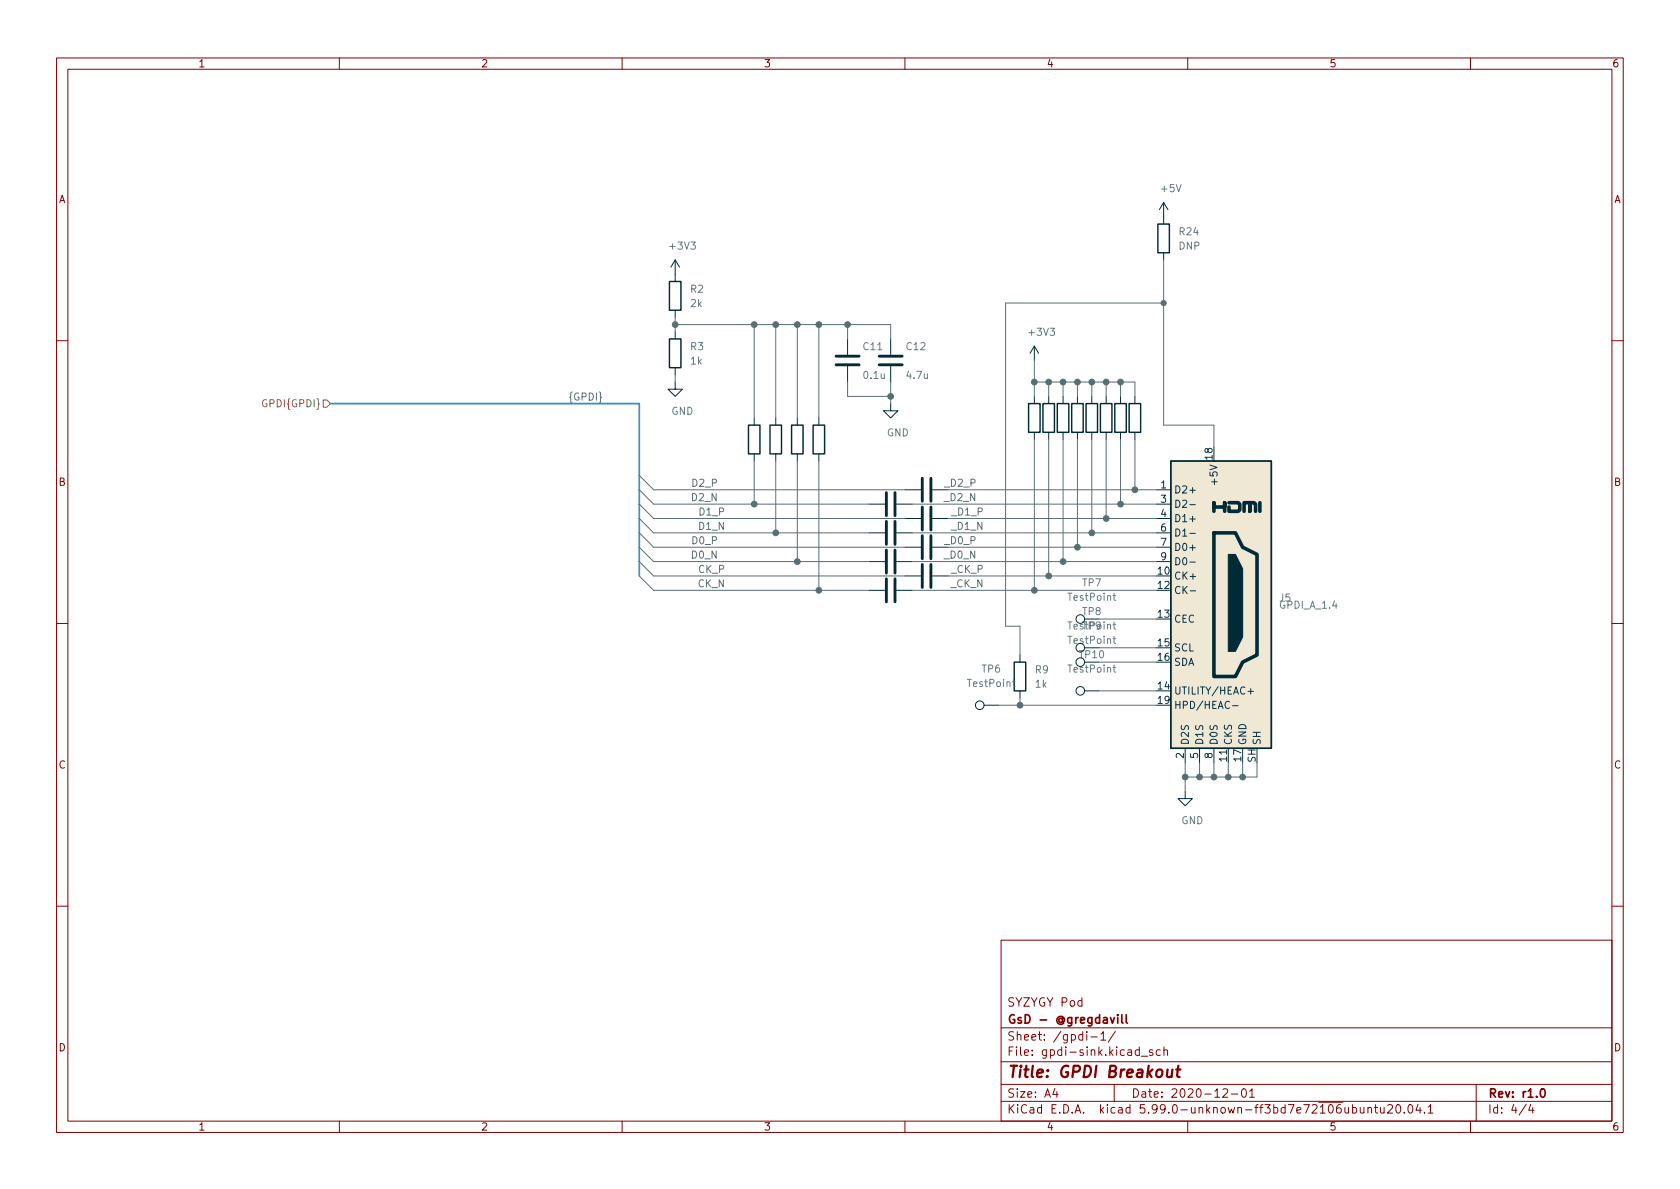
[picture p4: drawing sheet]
<svg xmlns="http://www.w3.org/2000/svg" width="297mm" height="210mm" viewBox="0 0 297 210" stroke-linecap="round" stroke-linejoin="round" font-family="sans-serif">
<g fill="none" stroke="#840000" stroke-width=".18">
<path d="M10 10.2h277v190.1h-277zM12 12.2h273v186.1h-273zM60 10.2v2M110 10.2v2M160 10.2v2M210 10.2v2M260 10.2v2M10 60.2h2M285 60.2h2M10 110.2h2M285 110.2h2M10 160.2h2"/>
<path d="M177 166.3h108v32h-108zM285 160.2h2M60 198.3v2M110 198.3v2M160 198.3v2M177 194.8h108M177 191.8h108M177 187.8h108M177 181.8h108M186.5 192.5l-.4 1h1M186.9 193v1M192.9 183.4h1.1"/>
<path d="M194.6 182.9l.5-.5v1.5M194.6 183.9h.9M197 191.8v3M197.2 182.4l-1.3 1.9M201.4 185.7l-.4-.1-.3 .3v.4l.2 .3h.5M201.4 185.1v1.5M201.8 186.8h1.1M203.8 185.7l-.4-.1-.2 .2 .1 .3 .5 .1v.4h-.6M205.1 185.7l-.4-.1-.3 .3v.4l.2 .3h.5M205.8 185.8l.2-.2 .4 .1v.9M205.8 185.1v1.5M210 198.3v2"/>
<path d="M216.2 192.7l.6-.2 .2 .2 .1 .3-1 1h1M217.7 193.5h1.2M219.7 192.6l.2-.1a.81 .81 0 0 1 .5 .7 .81 .81 0 0 1-.3 .8h-.1a.81 .81 0 0 1-.6-.6 .81 .81 0 0 1 .3-.8zM220.9 193l.5-.5v1.5M220.9 194h.9M241.9 196l.2-.2 .3 .1 .1 .9M241.9 195.8v1M243 195.8h.6M243.2 195.3v1.3l.4 .2M244.1 195.8v1h.4l.2-.1M244.7 195.8v1M245.4 195.5l.5-.2 .2 .2 .1 .3-.9 1h.9"/>
<path d="M247 195.4l.1-.1a.81 .81 0 0 1 .6 .7 .81 .81 0 0 1-.3 .8h-.1a.81 .81 0 0 1-.6-.6 .81 .81 0 0 1 .3-.8zM248.3 196.7v.1M249.1 195.4l.2-.1a.81 .81 0 0 1 .6 .7 .81 .81 0 0 1-.3 .8h-.2a.81 .81 0 0 1-.5-.6 .81 .81 0 0 1 .2-.8zM250.7 195.3l-.3 1h.9M251.1 195.8v1M251.9 196.7v.1M252.5 195.8l.4-.5v1.5M252.5 196.8h.9M260 198.3v2M261 191.8v6.5M269.9 195.3l-1.3 1.9M270.6 195.3l-.3 1h.9"/>
<path d="M271 195.8v1"/>
</g>
<path d="M196.3 179.9l.4 1 .4-1M197.6 179.4v.2M197.6 179.9v1M198.3 179.4v1.3l.3 .2M199.1 179.4v1.3l.2 .2M272.6 192.6l.1-.1a.81 .81 0 0 1 .6 .7 .81 .81 0 0 1-.3 .8h-.2a.82 .82 0 0 1-.5-.6 .82 .82 0 0 1 .3-.8z" fill="none" stroke="#840000" stroke-width=".3"/>
<path d="M206.4 189.1v1.3a.57 .57 0 0 0 .8-.1M207.3 189.1l-.2 1.4M208 189.1h.7M208.3 188.5l-.2 1.7 .1 .2 .4 .1" fill="none" stroke="#840000" stroke-width=".4"/>
<g fill="none" stroke="#002b36" stroke-width=".18">
<path d="M205.7 35.8l-.7 1.3M205.7 35.8v3.8M205.7 35.8l.8 1.3M119.4 46v3.8M119.4 54.9v1.2M119.4 58.7v1.2M119.4 46l-.8 1.2M119.4 46l.7 1.2M149.9 59.9v2.8M157.5 59.9v2.8M205.7 44.7v1.3M119.4 67.6v1.2h1.2l-1.2 1.3-1.3-1.3h1.3"/>
<path d="M119.4 65v1.3M133.3 73.9v1.3M137.2 73.9v1.3M141 73.9v1.3M144.8 73.9v1.3M149.9 64.8v2.8M157.5 71.4v1.2h1.2l-1.2 1.3-1.3-1.3h1.3M157.5 64.8v2.8M182.9 61.2v2.5M182.9 70.1v1.3M182.9 76.4v1.3M182.9 61.2l-.8 1.3"/>
<path d="M182.9 61.2l.7 1.3M185.4 70.1v1.3M185.4 76.4v1.3M188 70.1v1.3M188 76.4v1.3M190.5 70.1v1.3M190.5 76.4v1.3M193 70.1v1.3M193 76.4v1.3M195.6 70.1v1.3M195.6 76.4v1.3M198.1 70.1v1.3"/>
<path d="M198.1 76.4v1.3M200.7 70.1v1.3M200.7 76.4v1.3M133.3 80.3v1.2M137.2 80.3v1.2M141 80.3v1.2M144.8 80.3v1.2M153.7 94.2h2.8M153.7 89.1h2.8M153.7 99.3h2.8M158.5 94.2h2.8M158.5 89.1h2.8"/>
<path d="M158.5 99.3h2.8M160 86.6h2.8M160 91.7h2.8M160 96.8h2.8M164.8 86.6h2.8M164.8 91.7h2.8M164.8 96.8h2.8M204.5 86.6h2.5M204.5 94.2h2.5M204.5 89.1h2.5M204.5 91.7h2.5M204.5 96.8h2.5"/>
<path d="M204.5 99.3h2.5M153.7 104.4h2.8M158.5 104.4h2.8M160 101.8h2.8M164.8 101.8h2.8M180.3 115.8v1.3M174 124.7h2.5M180.3 122.2v1.2M191.8 122.2h2.5M209.5 139.9v1.3h1.3l-1.3 1.3-1.2-1.3h1.2M209.5 132.3v2.6M212.1 132.3v2.6"/>
<path d="M214.6 132.3v2.6M217.2 132.3v2.6"/>
<circle cx="191" cy="109.5" r=".76"/>
<circle cx="191" cy="117.1" r=".76"/>
<circle cx="191" cy="114.5" r=".76"/>
<circle cx="173.2" cy="124.7" r=".76"/>
<circle cx="191" cy="122.2" r=".76"/>
</g>
<path d="M196.8 118h.5M196.8 112.9h.5M196.8 105.3h.5M196.8 110.4h.5M197 117.6v1.1l.3 .2M197 112.5v1.1l.3 .2M197 104.9v1.1l.3 .2M197 110v1.1l.3 .1M179 120.6h.5M179.2 120.1v1.1l.3 .2" fill="none" stroke="#657b83" stroke-width=".18"/>
<g fill="none" stroke="#002b36" stroke-width=".25">
<path d="M204.7 39.6h2.1v5.1h-2.1zM118.4 59.9h2v5.1h-2zM118.4 49.8h2v5.1h-2zM132.3 75.2h2.1v5.1h-2.1zM136.1 75.2h2.1v5.1h-2.1zM140 75.2h2v5.1h-2zM143.8 75.2h2v5.1h-2zM181.9 71.4h2v5h-2zM184.4 71.4h2v5h-2zM186.9 71.4h2.1v5h-2.1zM189.5 71.4h2v5h-2zM192 71.4h2.1v5h-2.1z"/>
<path d="M194.6 71.4h2v5h-2zM197.1 71.4h2v5h-2zM199.6 71.4h2.1v5h-2.1zM207 81.5h17.8v50.8h-17.8zM179.3 117.1h2.1v5.1h-2.1z"/>
</g>
<g fill="none" stroke="#002b36" stroke-width=".51">
<path d="M147.8 64.5h4.1M147.8 63h4.1M155.4 64.5h4.1M155.4 63h4.1M156.7 87.1v4.1M156.7 92.2v4.1M156.7 97.3v4M158.2 87.1v4.1M158.2 92.2v4.1M158.2 97.3v4M163.1 84.6v4M163.1 89.7v4"/>
<path d="M163.1 94.7v4.1M163.1 99.8v4.1M164.6 84.6v4M164.6 89.7v4M164.6 94.7v4.1M164.6 99.8v4.1M156.7 102.4v4M158.2 102.4v4"/>
</g>
<path d="M207 81.5h17.8v50.8h-17.8z" fill="#eee8d5" stroke="#eee8d5" stroke-width=".18"/>
<path d="M214.6 90.4v-1.5v.8h1.9v-.8v1.5M214.6 94.2h3.8l1.3 2.6 2.5 1.2v17.8l-2.5 1.3-1.3 2.5h-3.8zM217.3 88.9h1.6l.3 .2v1.1l-.3 .2h-1.6v-.7M220 90.4v-1.5h1v1.5v-1.5h.7l.3 .2v1.3M222.8 88.9v1.5" fill="none" stroke="#002b36" stroke-width=".63"/>
<path d="M217.2 98h1.2l1.3 2.6v12l-1.3 2.6h-1.2z" fill="#002b36" stroke="#002b36" stroke-width=".18"/>
<path d="M210.4 89.2h.9M210.4 94.3h.9M210.4 99.4h.9M210.4 104.5h1M217.9 124.8h1M220.7 122.3h.9M221.1 121.8v.9" fill="none" stroke="#073642" stroke-width=".18"/>
<path d="M57.1 70.7h.7l.6 .7-.6 .6h-.7z" fill="none" stroke="#859900" stroke-width=".18"/>
<path d="M58.4 71.4h54.6v30.4" fill="none" stroke="#268bd2" stroke-width=".3"/>
<g fill="none" stroke="#586e75" stroke-width=".18">
<path d="M119.4 56.1v2.6M119.4 57.4h38.1v2.5M133.3 57.4v16.5M137.2 57.4v16.5M141 57.4v16.5M144.8 57.4v16.5M149.9 57.4v2.5M205.7 46v29.2h8.9v3.8M205.7 53.6h-27.9v57.1h2.5v5.1M119.4 66.3v1.3M149.9 67.6v2.5h7.6M157.5 67.6v3.8"/>
<path d="M182.9 67.6h17.8v2.5M182.9 63.7v6.4M182.9 77.7v26.7M185.4 67.6v2.5M185.4 77.7v24.1M188 67.6v2.5M188 77.7v21.6M190.5 67.6v2.5M190.5 77.7v19.1M193 67.6v2.5M193 77.7v16.5M195.6 67.6v2.5"/>
<path d="M195.6 77.7v14M198.1 67.6v2.5M198.1 77.7v11.4M200.7 77.7v8.9M113 94.2l2.6 2.6h44.4M113 99.3l2.6 2.5h44.4M113 96.8l2.6 2.5h38.1M113 91.7l2.6 2.5h38.1M113 86.6l2.6 2.5h38.1M113 84.1l2.6 2.5h44.4M113 89.1l2.6 2.6h44.4M133.3 81.5v7.6"/>
<path d="M137.2 81.5v12.7M141 81.5v17.8M144.8 81.5v22.9M161.3 99.3h43.2M161.3 94.2h43.2M161.3 89.1h43.2M167.6 96.8h36.9M167.6 86.6h36.9M167.6 91.7h36.9M113 101.8l2.6 2.6h38.1M161.3 104.4h43.2M167.6 101.8h36.9"/>
<path d="M194.3 117.1h10.2M194.3 114.5h10.2M194.3 109.5h10.2M176.5 124.7h28M180.3 123.4v1.3M194.3 122.2h10.2M209.5 134.9v5M212.1 134.9v2.5M214.6 134.9v2.5M217.2 134.9v2.5M219.7 134.9v2.5M222.2 134.9v2.5h-12.7"/>
</g>
<g fill="#586e75" stroke="#586e75" stroke-width=".18">
<circle cx="190.5" cy="67.6" r=".51"/>
<circle cx="188" cy="67.6" r=".51"/>
<circle cx="182.9" cy="67.6" r=".51"/>
<circle cx="185.4" cy="67.6" r=".51"/>
<circle cx="193" cy="67.6" r=".51"/>
<circle cx="205.7" cy="53.6" r=".46"/>
<circle cx="133.4" cy="89.1" r=".51"/>
<circle cx="137.2" cy="94.2" r=".51"/>
<circle cx="141" cy="99.3" r=".51"/>
<circle cx="144.8" cy="104.4" r=".51"/>
<circle cx="144.8" cy="57.4" r=".51"/>
<circle cx="149.9" cy="57.4" r=".51"/>
<circle cx="157.5" cy="70.1" r=".51"/>
<circle cx="209.6" cy="137.4" r=".51"/>
<circle cx="193" cy="94.2" r=".51"/>
<circle cx="195.6" cy="91.7" r=".51"/>
<circle cx="212.1" cy="137.4" r=".51"/>
<circle cx="214.6" cy="137.4" r=".51"/>
<circle cx="217.2" cy="137.4" r=".51"/>
<circle cx="219.7" cy="137.4" r=".51"/>
<circle cx="190.5" cy="96.8" r=".51"/>
<circle cx="180.3" cy="124.7" r=".51"/>
<circle cx="182.9" cy="104.4" r=".51"/>
<circle cx="133.4" cy="57.4" r=".51"/>
<circle cx="137.2" cy="57.4" r=".51"/>
<circle cx="141" cy="57.4" r=".51"/>
<circle cx="119.4" cy="57.4" r=".51"/>
<circle cx="195.6" cy="67.6" r=".51"/>
<circle cx="198.1" cy="67.6" r=".51"/>
<circle cx="198.1" cy="89.1" r=".51"/>
<circle cx="200.7" cy="86.6" r=".51"/>
<circle cx="188" cy="99.3" r=".51"/>
<circle cx="185.4" cy="101.8" r=".51"/>
</g>
<text font-size="2.8" fill="#840000" x="178" y="190.6">Title: GPDI Breakout</text>
<g font-size="2.1" fill="#840000">
<text x="178" y="178">SYZYGY Pod</text>
<text x="178" y="184">Sheet: /gpdi-1/</text>
<text x="178" y="181">GsD - @gregdavill</text>
<text x="178" y="186.7">File: gpdi-sink.kicad_sch</text>
<text x="178" y="196.9">KiCad E.D.A. kicad 5.99.0-unknown-ff3bd7e72~106~ubuntu20.04.1</text>
<text x="178" y="194.1">Size: A4</text>
<text x="200" y="194.1">Date: 2020-12-01</text>
<text x="263" y="194.1">Rev: r1.0</text>
<text x="263" y="196.9">Id: 4/4</text>
</g>
<g font-size="1.8" fill="#840000">
<text x="35" y="11.9">1</text>
<text x="85" y="11.9">2</text>
<text x="135" y="11.9">3</text>
<text x="185" y="11.9">4</text>
<text x="235" y="11.9">5</text>
<text x="285" y="11.9">6</text>
<text x="10.3" y="35.9">A</text>
<text x="285.3" y="35.9">A</text>
<text x="10.3" y="85.9">B</text>
<text x="285.3" y="85.9">B</text>
<text x="10.3" y="135.9">C</text>
<text x="285.3" y="135.9">C</text>
<text x="10.3" y="185.9">D</text>
<text x="285.3" y="185.9">D</text>
<text x="35" y="199.9">1</text>
<text x="85" y="199.9">2</text>
<text x="135" y="199.9">3</text>
<text x="185" y="199.9">4</text>
<text x="235" y="199.9">5</text>
<text x="285" y="199.9">6</text>
</g>
<g font-size="1.8" fill="#657b83">
<text x="205.4" y="34">+5V</text>
<text x="208.6" y="41.6">R24</text>
<text x="118.6" y="44.1">+3V3</text>
<text x="208.4" y="44.1">DNP</text>
<text x="122.1" y="51.8">R2</text>
<text x="122.1" y="54.3">2k</text>
<text x="182.1" y="59.4">+3V3</text>
<text x="122.1" y="61.9">R3</text>
<text x="122.1" y="64.5">1k</text>
<text x="152.7" y="61.9">C11</text>
<text x="160.3" y="61.9">C12</text>
<text x="152.8" y="67">0.1u</text>
<text x="160.4" y="67">4.7u</text>
<text x="118.7" y="73.3">GND</text>
<text x="156.8" y="77.2">GND</text>
<text x="189" y="106.2">TestPoint</text>
<text x="191.4" y="103.7">TP7</text>
<text x="226.2" y="106.4">J5</text>
<text x="226.4" y="107.6">GPDI_A_1.4</text>
<text x="189" y="113.8">TestPoint</text>
<text x="189" y="111.3">TestPoint</text>
<text x="191.4" y="111.3">TP9</text>
<text x="191.4" y="108.8">TP8</text>
<text x="173.6" y="118.9">TP6</text>
<text x="183.1" y="119.1">R9</text>
<text x="171.2" y="121.5">TestPoint</text>
<text x="183.1" y="121.6">1k</text>
<text x="208.9" y="145.7">GND</text>
</g>
<g font-size="1.8" fill="#586e75">
<text x="101" y="70.8">{GPDI}</text>
<text x="122.5" y="88.6">D2_N</text>
<text x="122.6" y="86.1">D2_P</text>
<text x="167.2" y="88.6">_D2_N</text>
<text x="167.3" y="86.1">_D2_P</text>
<text x="123.7" y="93.7">D1_N</text>
<text x="123.8" y="91.1">D1_P</text>
<text x="168.5" y="93.7">_D1_N</text>
<text x="168.6" y="91.1">_D1_P</text>
<text x="122.5" y="98.8">D0_N</text>
<text x="122.6" y="96.2">D0_P</text>
<text x="123.6" y="101.3">CK_P</text>
<text x="167.2" y="98.8">_D0_N</text>
<text x="167.3" y="96.2">_D0_P</text>
<text x="168.3" y="101.3">_CK_P</text>
<text x="123.5" y="103.8">CK_N</text>
<text x="168.2" y="103.8">_CK_N</text>
</g>
<text font-size="1.8" fill="#859900" x="46.7" y="72">GPDI{GPDI}</text>
<g font-size="1.8" fill="#073642">
<text x="214.4" y="81.2" transform="rotate(-90 214.4 81.2)">18</text>
<text x="205.2" y="86.4">1</text>
<text x="205.2" y="88.9">3</text>
<text x="207.5" y="87.2">D2+</text>
<text x="207.5" y="89.8">D2-</text>
<text x="215.3" y="85.2" transform="rotate(-90 215.3 85.2)">+5V</text>
<text x="205.2" y="91.4">4</text>
<text x="205.2" y="94">6</text>
<text x="207.5" y="92.3">D1+</text>
<text x="207.5" y="94.9">D1-</text>
<text x="204.8" y="101.6">10</text>
<text x="205.2" y="96.5">7</text>
<text x="205.2" y="99.1">9</text>
<text x="207.5" y="97.4">D0+</text>
<text x="207.5" y="99.9">D0-</text>
<text x="204.8" y="104.1">12</text>
<text x="207.5" y="102.5">CK+</text>
<text x="207.5" y="105">CK-</text>
<text x="204.8" y="109.2">13</text>
<text x="207.5" y="110.1">CEC</text>
<text x="204.8" y="114.3">15</text>
<text x="204.8" y="116.8">16</text>
<text x="207.5" y="115.2">SCL</text>
<text x="207.5" y="117.7">SDA</text>
<text x="204.8" y="121.9">14</text>
<text x="204.8" y="124.5">19</text>
<text x="207.5" y="122.8">UTILITY/HEAC+</text>
<text x="207.5" y="125.3">HPD/HEAC-</text>
<text x="210.2" y="131.8" transform="rotate(-90 210.2 131.8)">D2S</text>
<text x="212.7" y="131.8" transform="rotate(-90 212.7 131.8)">D1S</text>
<text x="215.3" y="131.8" transform="rotate(-90 215.3 131.8)">D0S</text>
<text x="217.8" y="131.8" transform="rotate(-90 217.8 131.8)">CKS</text>
<text x="220.3" y="131.8" transform="rotate(-90 220.3 131.8)">GND</text>
<text x="222.9" y="131.8" transform="rotate(-90 222.9 131.8)">SH</text>
<text x="209.3" y="134.1" transform="rotate(-90 209.3 134.1)">2</text>
<text x="211.8" y="134.1" transform="rotate(-90 211.8 134.1)">5</text>
<text x="214.4" y="134.1" transform="rotate(-90 214.4 134.1)">8</text>
<text x="216.9" y="134.6" transform="rotate(-90 216.9 134.6)">11</text>
<text x="219.5" y="134.6" transform="rotate(-90 219.5 134.6)">17</text>
<text x="222" y="134.8" transform="rotate(-90 222 134.8)">SH</text>
</g>
<g font-size="1.8" fill="#002b36">
<text x="189" y="118.9">TestPoint</text>
<text x="190.9" y="116.4">TP10</text>
</g>
</svg>
